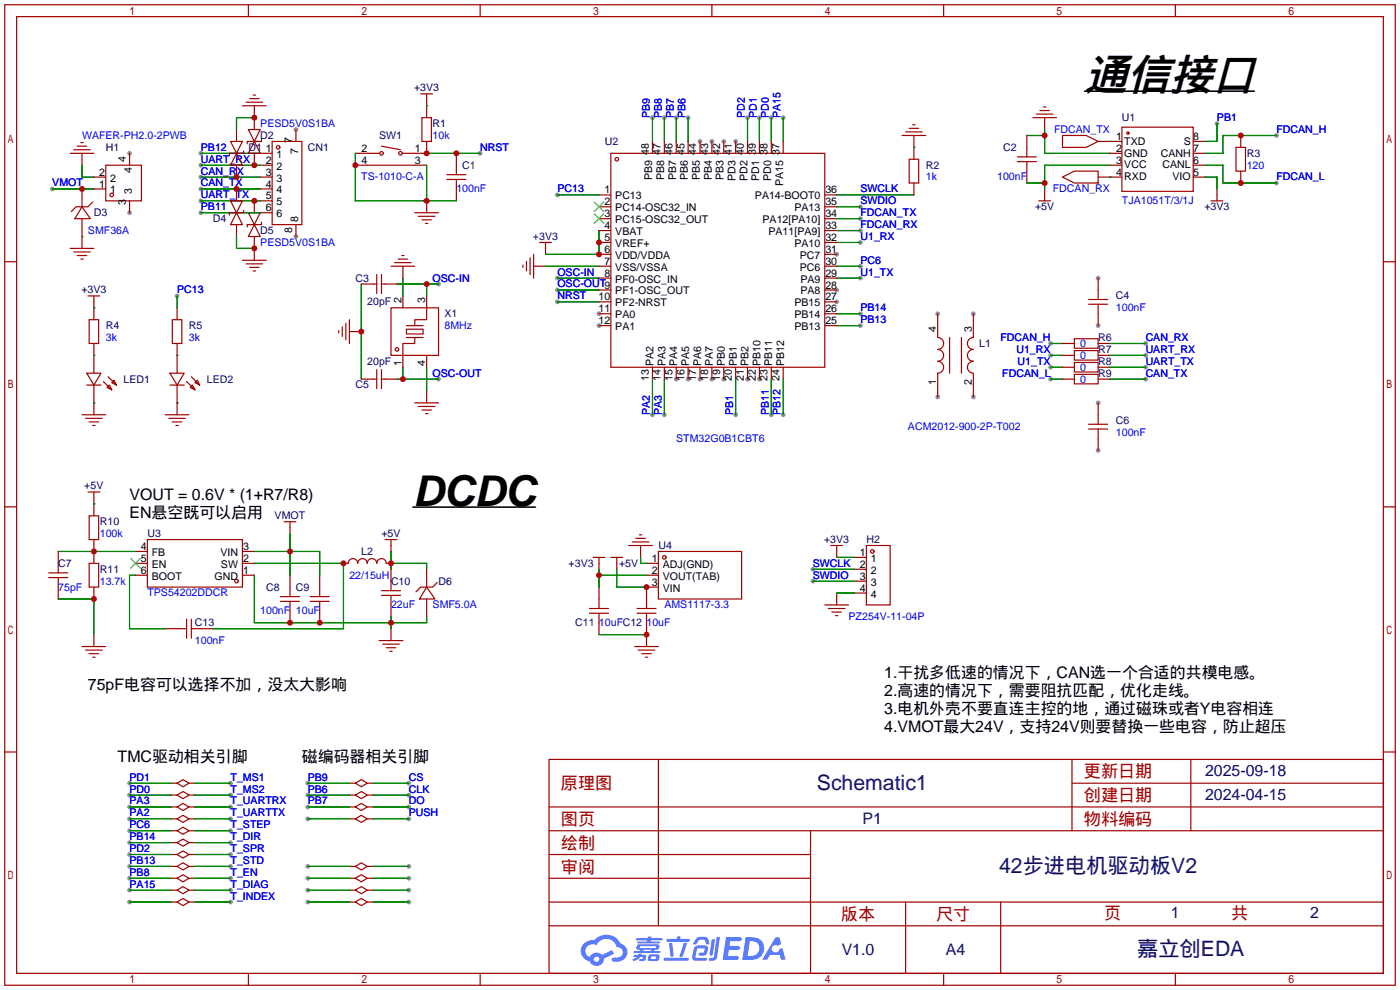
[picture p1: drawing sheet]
<svg xmlns="http://www.w3.org/2000/svg" width="299mm" height="212mm" viewBox="0 0 299 212" stroke-linecap="round" stroke-linejoin="round" font-family="sans-serif">
<g fill="#999">
<circle cx="128" cy="67.1" r=".51"/>
<circle cx="128" cy="69.6" r=".51"/>
<circle cx="144.5" cy="81" r=".51"/>
<circle cx="147.1" cy="81" r=".51"/>
<circle cx="149.6" cy="81" r=".51"/>
<circle cx="152.1" cy="81" r=".51"/>
<circle cx="154.7" cy="81" r=".51"/>
<circle cx="159.8" cy="81" r=".51"/>
<circle cx="162.3" cy="81" r=".51"/>
<circle cx="178.8" cy="64.5" r=".51"/>
<circle cx="178.8" cy="62" r=".51"/>
<circle cx="178.8" cy="54.4" r=".51"/>
<circle cx="157.2" cy="30.2" r=".51"/>
<circle cx="154.7" cy="30.2" r=".51"/>
<circle cx="152.1" cy="30.2" r=".51"/>
<circle cx="149.6" cy="30.2" r=".51"/>
<circle cx="63.2" cy="50.5" r=".51"/>
<circle cx="63.2" cy="27.7" r=".51"/>
<circle cx="200.4" cy="84.8" r=".51"/>
<circle cx="208" cy="84.8" r=".51"/>
<circle cx="208" cy="67.1" r=".51"/>
<circle cx="200.4" cy="67.1" r=".51"/>
<circle cx="234.7" cy="96.3" r=".51"/>
<circle cx="234.7" cy="86.1" r=".51"/>
<circle cx="234.7" cy="59.4" r=".51"/>
<circle cx="234.7" cy="69.6" r=".51"/>
<circle cx="27.7" cy="32.8" r=".51"/>
<circle cx="27.7" cy="45.5" r=".51"/>
<circle cx="49.3" cy="167.4" r=".51"/>
<circle cx="49.3" cy="169.9" r=".51"/>
<circle cx="27.7" cy="167.4" r=".51"/>
<circle cx="27.7" cy="169.9" r=".51"/>
<circle cx="49.3" cy="175" r=".51"/>
<circle cx="27.7" cy="175" r=".51"/>
<circle cx="49.3" cy="172.5" r=".51"/>
<circle cx="27.7" cy="172.5" r=".51"/>
<circle cx="49.3" cy="185.2" r=".51"/>
<circle cx="27.7" cy="185.2" r=".51"/>
<circle cx="49.3" cy="180.1" r=".51"/>
<circle cx="27.7" cy="180.1" r=".51"/>
<circle cx="49.3" cy="177.5" r=".51"/>
<circle cx="27.7" cy="177.5" r=".51"/>
<circle cx="49.3" cy="187.7" r=".51"/>
<circle cx="27.7" cy="187.7" r=".51"/>
<circle cx="49.3" cy="182.6" r=".51"/>
<circle cx="27.7" cy="182.6" r=".51"/>
<circle cx="87.4" cy="167.4" r=".51"/>
<circle cx="65.8" cy="167.4" r=".51"/>
<circle cx="87.4" cy="172.5" r=".51"/>
<circle cx="65.8" cy="172.5" r=".51"/>
<circle cx="87.4" cy="169.9" r=".51"/>
<circle cx="65.8" cy="169.9" r=".51"/>
<circle cx="93.7" cy="81" r=".51"/>
<circle cx="93.7" cy="60.7" r=".51"/>
<circle cx="42.9" cy="37.8" r=".51"/>
<circle cx="42.9" cy="40.4" r=".51"/>
<circle cx="49.3" cy="192.8" r=".51"/>
<circle cx="27.7" cy="192.8" r=".51"/>
<circle cx="87.4" cy="175" r=".51"/>
<circle cx="65.8" cy="175" r=".51"/>
<circle cx="49.3" cy="190.2" r=".51"/>
<circle cx="27.7" cy="190.2" r=".51"/>
<circle cx="159.8" cy="25.1" r=".51"/>
<circle cx="183.9" cy="56.9" r=".51"/>
<circle cx="183.9" cy="69.6" r=".51"/>
<circle cx="119.1" cy="64.5" r=".51"/>
<circle cx="183.9" cy="44.2" r=".51"/>
<circle cx="142" cy="25.1" r=".51"/>
<circle cx="167.4" cy="25.1" r=".51"/>
<circle cx="164.8" cy="25.1" r=".51"/>
<circle cx="162.3" cy="25.1" r=".51"/>
<circle cx="139.4" cy="25.1" r=".51"/>
<circle cx="144.5" cy="25.1" r=".51"/>
<circle cx="147.1" cy="25.1" r=".51"/>
<circle cx="183.9" cy="67.1" r=".51"/>
<circle cx="139.4" cy="88.6" r=".51"/>
<circle cx="142" cy="88.6" r=".51"/>
<circle cx="119.1" cy="62" r=".51"/>
<circle cx="119.1" cy="59.4" r=".51"/>
<circle cx="183.9" cy="51.8" r=".51"/>
<circle cx="183.9" cy="59.4" r=".51"/>
<circle cx="183.9" cy="49.3" r=".51"/>
<circle cx="183.9" cy="46.7" r=".51"/>
<circle cx="42.9" cy="32.8" r=".51"/>
<circle cx="42.9" cy="42.9" r=".51"/>
<circle cx="167.4" cy="88.6" r=".51"/>
<circle cx="65.8" cy="185.2" r=".51"/>
<circle cx="65.8" cy="187.7" r=".51"/>
<circle cx="65.8" cy="192.8" r=".51"/>
<circle cx="65.8" cy="190.2" r=".51"/>
<circle cx="87.4" cy="185.2" r=".51"/>
<circle cx="87.4" cy="190.2" r=".51"/>
<circle cx="87.4" cy="187.7" r=".51"/>
<circle cx="87.4" cy="192.8" r=".51"/>
<circle cx="224.5" cy="78.5" r=".51"/>
<circle cx="224.5" cy="81" r=".51"/>
<circle cx="272.8" cy="29" r=".51"/>
<circle cx="272.8" cy="39.1" r=".51"/>
<circle cx="164.8" cy="88.6" r=".51"/>
<circle cx="42.9" cy="35.3" r=".51"/>
<circle cx="102.6" cy="32.8" r=".51"/>
<circle cx="119.1" cy="41.7" r=".51"/>
<circle cx="37.8" cy="63.2" r=".51"/>
<circle cx="260.1" cy="26.4" r=".51"/>
<circle cx="157.2" cy="88.6" r=".51"/>
<circle cx="224.5" cy="75.9" r=".51"/>
<circle cx="224.5" cy="73.4" r=".51"/>
<circle cx="173.7" cy="121.7" r=".51"/>
<circle cx="173.7" cy="124.2" r=".51"/>
<circle cx="244.9" cy="75.9" r=".51"/>
<circle cx="244.9" cy="78.5" r=".51"/>
<circle cx="244.9" cy="81" r=".51"/>
<circle cx="244.9" cy="73.4" r=".51"/>
<circle cx="11.2" cy="40.4" r=".51"/>
<circle cx="42.9" cy="45.5" r=".51"/>
</g>
<g fill="none" stroke="#a10000" stroke-width=".25">
<path d="M1 1h297.2v209.6h-297.2zM3.6 3.6h292.1v204.4h-292.1zM53.1 1v2.6M102.6 1v2.6M152.1 1v2.6M201.7 1v2.6M251.2 1v2.6M1 55.9h2.6M295.7 55.9h2.5M1 108.3h2.6M295.7 108.3h2.5M1 160.7h2.6"/>
<path d="M117.3 162.3h178.4v45.7h-178.4zM117.3 177.5h178.4M117.3 172.5h178.4M140.7 162.3v35.6M173.2 177.5v30.5M229.1 162.3v15.2M229.1 167.4h66.6M254.5 162.3v15.2M295.7 160.7h2.5M117.3 182.6h55.9M117.3 197.9h178.4M117.3 192.8h178.4"/>
<path d="M117.3 187.7h55.9M193.5 192.8v15.2M213.9 192.8v15.2M53.1 208v2.6M102.6 208v2.6M152.1 208v2.6M201.7 208v2.6M251.2 208v2.6"/>
</g>
<g fill="#5487ff">
<path d="M155.2 200.3h2.6a.48 .48 0 0 1 .7 .4 .48 .48 0 0 1-.6 .4h-1.8l-.2 1.1h1.9a.43 .43 0 0 1 .4 .4 .43 .43 0 0 1-.5 .4h-1.9l-.2 1.3h1.7a.45 .45 0 0 1 .5 .2 .45 .45 0 0 1-.1 .6h-3.3z"/>
<path d="M165.7 200.3h.9l.4 1.5-.8 .3a.84 .84 0 0 0-1.2 .3 .84 .84 0 0 0 .4 1.1 .84 .84 0 0 0 1.1-.4l.1-.2 .6-.3 .7 2.5h-1l-.2-1h-2.1l-.6 1h-1.1z"/>
<path d="M152.1 200.8h.7l-.5 3.1a.36 .36 0 0 1-.3 .3 .36 .36 0 0 1-.4-.3z"/>
<path d="M153.2 200.2h.7l-.6 4.3a1.13 1.13 0 0 1-1.8 .6l.2-.4h.7l.2-.2z"/>
<path d="M148.9 200.6l.6-.4h1a.77 .77 0 0 1 .9 .5l.3 1-.2 .2h-.5l-.3-.9-.2-.2-1 .1-.7 1-.6-.1-.1-.2z"/>
<path d="M148.4 202.4l.6-.3h1.7a.81 .81 0 0 1 .7 .5 .81 .81 0 0 1-.2 .8 .81 .81 0 0 1-.9 .8h-.7a.32 .32 0 0 1-.3-.3 .32 .32 0 0 1 .4-.3h.7l.2-.9-1.6 .1-.4 1.8 2.2 .1a.32 .32 0 0 1 .3 .4 .32 .32 0 0 1-.4 .2h-2.2l-.5-.3-.1-.5z"/>
<path d="M141.9 204.7h5a.33 .33 0 0 1 .3 .3 .33 .33 0 0 1-.3 .3h-4.9l-.2-.1z"/>
<path d="M146.1 201.5h.8l-.7 2a.98 .98 0 0 1-.7 1.1l-.3-.3z"/>
<path d="M143 201.6h.7l.3 2.5a.34 .34 0 0 1-.3 .4 .34 .34 0 0 1-.4-.3z"/>
<path d="M142.5 200.7h2.1l.3-.6h.6l-.1 .6h1.7a.32 .32 0 0 1 .4 .3 .32 .32 0 0 1-.4 .3h-4.5l-.2-.2z"/>
<path d="M135.5 204.1h.9l.1-.3h.6v.3h.8a.82 .82 0 0 1-.5 1.3h-.8v-.4l.7-.1 .1-.3a.68 .68 0 0 0-1 .4l-1.1 .4-.1-.4 .9-.5h-.7z"/>
<path d="M136 200.5h2.4l.1-.3h.7v.3h2.2l.2 .3-.2 .2h-2.3v.2h1.8l.2 .3-.2 .1h-4.5l-.1-.4h2l.1-.2h-2.3l-.1-.2z"/>
<path d="M159.4 200.3l-.8 4.9h1.7a2.5 2.5 0 0 0 3-2.5 2.5 2.5 0 0 0-3.1-2.4zM160.3 201.1a1.61 1.61 0 0 1 2 1.5 1.61 1.61 0 0 1-1.8 1.7h-.7z"/>
<path d="M136.2 202a.55 .55 0 0 0-.2 .8 .55 .55 0 0 0 .7 .2l.1 .3h-1.3v.3l5.4 .1 .3-.2-.2-.2h-1.2l.2-.3a.7 .7 0 0 0 .8-.3 .7 .7 0 0 0 0-.8l-4.2-.1zM136.8 202.3l3.3-.1 .1 .1-.2 .3h-3.2zM137.5 203h1.7l-.2 .3h-1.4z"/>
<path d="M138.6 204.2a1.05 1.05 0 0 0 0 1.2 2.91 2.91 0 0 0 2.2-.2 .98 .98 0 0 0 0-1.2h-1.6zM139.2 204.5l.9-.1 .1 .4-.2 .2-.8-.1z"/>
<path d="M124.9 201.6a2.23 2.23 0 0 0-.7 2.3 2.23 2.23 0 0 0 1.8 1.6 1.58 1.58 0 0 0 1.8 .9 1.58 1.58 0 0 0 1.3-1.5l2.2-1.1-.5-.7-2.1 1a1.65 1.65 0 0 0-2.7 .4 1.45 1.45 0 0 1-.8-1.9 1.45 1.45 0 0 1 2-.7l.3 .1a2.3 2.3 0 0 1 2.3-1.3 2.3 2.3 0 0 1 2 1.7 1.12 1.12 0 0 1 1.3 1 1.12 1.12 0 0 1-1.1 1.2h-.7a.45 .45 0 0 0-.6 .4 .45 .45 0 0 0 .5 .5 2.21 2.21 0 0 0 2.2-.5 2.21 2.21 0 0 0 .5-2.3 2.13 2.13 0 0 0-1.3-1.1 3.3 3.3 0 0 0-5.6-.7l-1.1 .1zM127 205a.57 .57 0 0 1 1.1 0 .57 .57 0 0 1-1.1 0z"/>
</g>
<g fill="none" stroke="#a10000" stroke-width=".25">
<path d="M15 32.8h5.1M15.7 32h3.6M16.5 31.2h2M17.3 30.5h.5M17.5 32.8v2.5M20.1 37.8h2.5M22.6 35.3h7.6v7.6h-7.6zM27.7 32.8v2.5M49.3 30.2h2.5l-1.3 2.6zM50.5 32.8l1.3 2.5h-2.5zM50.5 27.7v2.5M50.5 35.3v2.5"/>
<path d="M51.8 22.6h5.1M52.1 32.3v.5h-3.1v.5M52.6 21.8h3.5M53.1 27.7h2.5l-1.2 2.5zM53.3 21.1h2.1M54.1 20.3h.5M54.4 30.2l1.2 2.6h-2.5zM54.4 22.6v5.1M54.4 32.8v2.5M55.6 37.8h2.6M55.6 35.3h2.6M55.6 32.8h2.6"/>
<path d="M55.9 29.7v.5h-3.1v.5M58.2 30.2h6.3v17.8h-6.3zM63.2 27.7v2.5M75.9 35.3h15.3M75.9 32.8h5.1M81.5 31.2l4.1 .8M89.9 20.1h2.6M90.2 25.1h2v5.1h-2zM91.2 20.1v5M91.2 30.2v2.6h-5.1M95.5 38.4h4.1M95.5 37.3h4.1"/>
<path d="M97.5 32.8v4.5M97.5 38.4v4.5M130.6 32.8h45.7v45.7h-45.7zM139.4 30.2v2.6M142 30.2v2.6M144.5 30.2v2.6M147.1 30.2v2.6M149.6 30.2v2.6M152.1 30.2v2.6M154.7 30.2v2.6M157.2 30.2v2.6M159.8 30.2v2.6"/>
<path d="M162.3 30.2v2.6M164.8 30.2v2.6M167.4 30.2v2.6M192.8 29h5.1M193.5 28.2h3.6M194.3 34h2v5.1h-2zM194.3 27.4h2M195.1 26.7h.5M195.3 29v5M195.3 39.1v2.6M217.4 34.5h4.1M217.4 33.5h4.1"/>
<path d="M219.5 29v4.5M219.5 34.5v4.6M220.7 25.1h5.1M221.5 24.4h3.5M222.2 23.6h2.1M223 22.9h.5M223.3 25.1v2.6M227.1 29h5.1l2.5 1.2-2.5 1.3h-5.1zM227.1 37.8l2.5-1.2h5.1v2.5h-5.1zM234.7 30.2h5.1M234.7 37.8h5.1M237.2 35.3h2.6"/>
<path d="M237.2 32.8h2.6M239.8 27.2h15.2v13.7h-15.2zM255 30.2h2.6M255 37.8h2.6M255 35.3h2.6M255 32.8h2.6M264.2 31.5h2v5.1h-2zM265.2 29v2.5M265.2 36.6v2.5M15 53.1h5.1M15.7 53.8h3.6M16.5 54.6h2"/>
<path d="M17.3 55.4h.5M17.5 44.2l1.8 2.5h-3.3zM17.5 40.4v3.8M17.5 46.7v6.4M19.8 43.2l-1 1h-2.5l-1.1 1M20.1 40.4h2.5M27.7 42.9v2.6M49.3 42.9h2.5l-1.3 2.6zM50.5 45.5l1.3 2.5h-2.5zM50.5 40.4v2.5M50.5 48v2.5M51.8 55.6h5.1"/>
<path d="M52.1 45v.5h-3.1v.5M52.6 56.4h3.5M53.1 45.5h2.5l-1.2 2.5zM53.3 57.2h2.1M54.1 57.9h.5M54.4 48l1.2 2.5h-2.5zM54.4 42.9v2.6M54.4 50.5v5.1M55.6 42.9h2.6M55.6 45.5h2.6M55.6 40.4h2.6M55.9 47.5v.5h-3.1v.5"/>
<path d="M63.2 48v2.5M80.5 58.7v4M81.5 58.7v4M83.6 56.9h5M84.3 56.1h3.6M85.1 55.4h2M85.9 54.6h.5M86.1 56.9v2.5M88.6 45.5h5.1M89.4 46.2h3.6M90.2 47h2M90.9 47.8h.5"/>
<path d="M91.2 42.9v2.6M111.8 56.6v.6M112.5 55.9v2M113.3 55.1v3.6M114 56.9h2.6M114 54.4v5M115.3 51.8h2.6M116.6 51.8v2.6M128 56.9h2.6M128 51.8h2.6M128 41.7h2.6M128 44.2h2.6"/>
<path d="M128 46.7h2.6M128 49.3h2.6M128 54.4h2.6M128 59.4h2.6M176.3 56.9h2.5M176.3 51.8h2.5M176.3 41.7h2.5M176.3 44.2h2.5M176.3 46.7h2.5M176.3 49.3h2.5M176.3 54.4h2.5M176.3 59.4h2.5"/>
<path d="M222 42.9h2.5M223.3 40.4v2.5M234.7 59.4v4.6M258.8 42.9h2.6M260.1 40.4v2.5M18.5 79.8h3.1l-1.5 2.5zM18.8 63.2h2.5M19 68.3h2.1v5.1h-2.1zM20.1 63.2v5.1M20.1 73.4v6.4M36.3 79.8h3.1l-1.6 2.5zM36.8 68.3h2.1v5.1h-2.1z"/>
<path d="M37.8 65.8v2.5M37.8 73.4v6.4M72.4 70.6v.5M73.2 69.8v2.1M73.9 69.1v3.5M74.7 70.9h2.5M74.7 68.3v5.1M77.2 60.7h3.3M80.5 79v4.1M81.5 79v4.1M81.5 60.7h3.3M83.6 65.8h10.1v10.1h-10.1z"/>
<path d="M86.1 63.2v2.6M86.9 70.4h3.5v1h-3.5zM86.9 72.1h3.5M86.9 69.6h3.5M88.6 72.1v1.3h-2.5v5.1M91.2 63.2v5.1h-2.6v1.3M91.2 75.9v2.6M128 69.6h2.6M128 64.5h2.6M128 62h2.6M128 67.1h2.6M139.4 78.5v2.5"/>
<path d="M142 78.5v2.5M144.5 78.5v2.5M147.1 78.5v2.5M149.6 78.5v2.5M152.1 78.5v2.5M154.7 78.5v2.5M157.2 78.5v2.5M159.8 78.5v2.5M162.3 78.5v2.5M164.8 78.5v2.5M167.4 78.5v2.5M176.3 69.6h2.5"/>
<path d="M176.3 64.5h2.5M176.3 62h2.5M176.3 67.1h2.5M200.4 67.1v5a1.27 1.27 0 0 1 1.3 1.3 1.27 1.27 0 0 1-1.3 1.3 1.27 1.27 0 0 1 1.3 1.2 1.27 1.27 0 0 1-1.3 1.3 1.27 1.27 0 0 1 1.3 1.3 1.27 1.27 0 0 1-1.3 1.3v5M202.9 72.1v7.7M205.5 72.1v7.7M208 67.1v5a1.27 1.27 0 0 0-1.2 1.3 1.27 1.27 0 0 0 1.2 1.3 1.27 1.27 0 0 0-1.2 1.2 1.27 1.27 0 0 0 1.2 1.3 1.27 1.27 0 0 0-1.2 1.3 1.27 1.27 0 0 0 1.2 1.3v5M227.1 73.4h2.5M227.1 75.9h2.5M227.1 78.5h2.5M229.6 72.4h5.1v2h-5.1zM229.6 74.9h5.1v2.1h-5.1z"/>
<path d="M229.6 77.5h5.1v2h-5.1zM232.7 64h4M232.7 65h4M234.7 65v4.6M234.7 73.4h2.5M234.7 75.9h2.5M234.7 78.5h2.5M17.5 88.6h5.1M18.3 89.4h3.5M18.5 82.3h3.1M19 90.2h2.1M19.8 90.9h.5"/>
<path d="M20.1 82.3v6.3M22.1 81.5l1.8 1.8M23.1 80.5l1.8 1.8M23.4 82.3l.5 1-1-.5zM23.9 81.8l.5-.5 .5 1zM35.3 88.6h5.1M36.1 89.4h3.5M36.3 82.3h3.1M36.8 90.2h2.1M37.6 90.9h.5M37.8 82.3v6.3M39.9 81.5l1.8 1.8"/>
<path d="M40.6 82.8l.5-.5 .6 1zM40.9 80.5l1.8 1.8M41.7 81.8l.5-.5 .5 1zM77.2 81h3.3M81.5 81h3.3M88.6 86.1h5.1M89.4 86.9h3.6M90.2 87.6h2M90.9 88.4h.5M91.2 83.6v2.5M227.1 81h2.5M229.6 80h5.1v2h-5.1z"/>
<path d="M232.7 91.7h4M232.7 90.7h4M234.7 81h2.5M234.7 86.1v4.6M234.7 91.7v4.6M12.4 117.9v4.5M18.8 105.2h2.5M19 110.2h2.1v5.1h-2.1zM20.1 105.2v5M20.1 115.3v5.1M29 117.9h2.5M31.5 115.3h20.3v10.2h-20.3z"/>
<path d="M51.8 117.9h2.6M60.7 111.5h2.5M62 111.5v2.5M82.3 115.3h2.5M83.6 115.3v2.6M126.7 119.1h2.6M128 119.1v2.6M130.6 119.1h2.5M131.8 119.1v2.6M134.4 116.6h5M135.1 115.8h3.6M135.9 115.1h2"/>
<path d="M136.7 114.3h.5M136.9 116.6v2.5M140.7 117.9h17.8v10.1h-17.8zM177.5 116.6h2.6M178.8 116.6v2.5M182.6 119.1h2.6M185.2 116.6h5v12.7h-5zM10.4 122.4h4.1M10.4 123.4h4.1M12.4 123.4v4.6M17.5 138.2h5.1M18.3 138.9h3.5"/>
<path d="M19 120.4h2.1v5.1h-2.1zM19 139.7h2.1M20.1 125.5v2.5M20.1 135.6v2.6M29 120.4h2.5M29 122.9h2.5M35.3 134.4h4.6M39.9 132.3v4.1M40.9 132.3v4.1M40.9 134.4h4.6M51.8 120.4h2.6M51.8 122.9h2.6"/>
<path d="M59.9 128.5h4.1M59.9 127.5h4.1M62 122.9v4.6M62 128.5v4.6M66.3 128.5h4.1M66.3 127.5h4.1M68.3 122.9v4.6M68.3 128.5v4.6M73.4 120.4h1a1.02 1.02 0 0 1 1-1 1.02 1.02 0 0 1 1.1 1 1.02 1.02 0 0 1 1-1 1.02 1.02 0 0 1 1 1 1.02 1.02 0 0 1 1-1 1.02 1.02 0 0 1 1 1 1.02 1.02 0 0 1 1-1 1.02 1.02 0 0 1 1 1h1.1M81 136.9h5.1M81.5 127.3h4.1M81.5 126.2h4.1"/>
<path d="M81.8 137.7h3.5M82.5 138.4h2.1M83.3 139.2h.5M83.6 121.7v4.5M83.6 127.3v4.5M83.6 134.4v2.5M91.2 125.5l1.8 2.5h-3.3zM91.2 121.7v3.8M91.2 128v3.8M93.5 124.5l-1 1h-2.6l-1 1M126 131.1h4M126 130h4"/>
<path d="M128 125.5v4.5M128 131.1v4.5M135.6 138.2h5.1M136.1 131.1h4.1M136.1 130h4.1M136.4 138.9h3.6M137.2 139.7h2M138.2 120.4h2.5M138.2 122.9h2.5M138.2 131.1v7.1M140.7 125.5h-2.5v4.5M176.3 129.3h5.1"/>
<path d="M177 130h3.6M177.8 130.8h2M178.6 131.6h.5M178.8 126.7v2.6M182.6 121.7h2.6M182.6 124.2h2.6M182.6 126.7h2.6M19.8 140.5h.5M137.9 140.5h.5M36.6 167.4h1.2M36.6 169.9h1.2M36.6 175h1.2"/>
<path d="M36.6 172.5h1.2M36.6 177.5h1.2M37.8 167.4l1.3-.8 1.3 .8-1.3 .7zM37.8 169.9l1.3-.7 1.3 .7-1.3 .8zM37.8 175l1.3-.8 1.3 .8-1.3 .8zM37.8 172.5l1.3-.8 1.3 .8-1.3 .7zM37.8 177.5l1.3-.7 1.3 .7-1.3 .8zM40.4 167.4h1.3M40.4 169.9h1.3M40.4 175h1.3M40.4 172.5h1.3M40.4 177.5h1.3"/>
<path d="M74.7 167.4h1.2M74.7 169.9h1.2M74.7 175h1.2M74.7 172.5h1.2M75.9 167.4l1.3-.8 1.3 .8-1.3 .7zM75.9 172.5l1.3-.8 1.3 .8-1.3 .7zM75.9 169.9l1.3-.7 1.3 .7-1.3 .8zM75.9 175l1.3-.8 1.3 .8-1.3 .8zM78.5 167.4h1.3M78.5 169.9h1.3M78.5 175h1.3M78.5 172.5h1.3"/>
<path d="M36.6 185.2h1.2M36.6 180.1h1.2M36.6 187.7h1.2M36.6 182.6h1.2M36.6 192.8h1.2M36.6 190.2h1.2M37.8 185.2l1.3-.8 1.3 .8-1.3 .7zM37.8 180.1l1.3-.8 1.3 .8-1.3 .7zM37.8 187.7l1.3-.8 1.3 .8-1.3 .8zM37.8 182.6l1.3-.7 1.3 .7-1.3 .8zM37.8 192.8l1.3-.8 1.3 .8-1.3 .7zM37.8 190.2l1.3-.7 1.3 .7-1.3 .8z"/>
<path d="M40.4 185.2h1.3M40.4 180.1h1.3M40.4 187.7h1.3M40.4 182.6h1.3M40.4 192.8h1.3M40.4 190.2h1.3M74.7 185.2h1.2M74.7 187.7h1.2M74.7 192.8h1.2M74.7 190.2h1.2M75.9 185.2l1.3-.8 1.3 .8-1.3 .7zM75.9 187.7l1.3-.8 1.3 .8-1.3 .8z"/>
<path d="M75.9 190.2l1.3-.7 1.3 .7-1.3 .8zM75.9 192.8l1.3-.8 1.3 .8-1.3 .7zM78.5 185.2h1.3M78.5 187.7h1.3M78.5 192.8h1.3M78.5 190.2h1.3"/>
<circle cx="59.4" cy="31.5" r=".38"/>
<circle cx="81.5" cy="32.8" r=".38"/>
<circle cx="85.6" cy="32.8" r=".38"/>
<circle cx="131.8" cy="34" r=".38"/>
<circle cx="241" cy="28.4" r=".25"/>
<circle cx="23.9" cy="41.7" r=".38"/>
<circle cx="84.8" cy="74.7" r=".38"/>
<circle cx="142" cy="119.1" r=".38"/>
<circle cx="186.4" cy="117.9" r=".38"/>
<circle cx="50.5" cy="124.2" r=".38"/>
</g>
<g fill="none" stroke="#008700" stroke-width=".25">
<path d="M17.5 35.3v2.5h2.6M42.9 37.8h12.7M42.9 32.8h12.7M42.9 35.3h12.7M54.4 25.1h-3.9v2.6M75.9 32.8v10.1h21.6M91.2 22.6h.1M91.2 35.3v7.6M91.2 32.8h11.4M139.4 25.1v5.1M142 25.1v5.1M144.5 25.1v5.1"/>
<path d="M147.1 25.1v5.1M159.8 25.1v5.1M162.3 25.1v5.1M164.8 25.1v5.1M167.4 25.1v5.1M195.3 31.5h.1M219.5 29h3.8M219.5 39.1h3.8M223.3 27.7v5.1h13.9M237.2 30.2h.1M237.2 37.8h.1M237.2 35.3h-13.9v5.1"/>
<path d="M257.6 37.8h2.5v2.6M257.6 35.3h3.8v3.8h11.4M260.1 26.4v3.8h-2.5M272.8 29h-11.4v3.8h-3.8M11.2 40.4h8.9M17.5 50.5h.1M42.9 40.4h12.7M42.9 42.9h12.7M42.9 45.5h12.7M50.5 50.5v2.6h3.9M86.1 59.4v3.8M116.6 56.9h11.4"/>
<path d="M119.1 41.7h8.9M119.1 59.4h8.9M128 49.3v5.1h-11.4M178.8 56.9h5.1M178.8 41.7h16.5M178.8 44.2h5.1M178.8 59.4h5.1M178.8 51.8h5.1M178.8 49.3h5.1M178.8 46.7h5.1M20.1 65.8h.1M20.1 75.9h.1"/>
<path d="M37.8 75.9h.1M37.8 63.2v2.6M77.2 60.7v20.3M84.8 60.7h8.9M86.1 78.5v2.5M91.2 60.7v2.5M91.2 78.5v5.1M119.1 64.5h8.9M119.1 62h8.9M178.8 69.6h5.1M178.8 67.1h5.1M224.5 78.5h2.6"/>
<path d="M224.5 75.9h2.6M224.5 73.4h2.6M237.2 78.5h7.7M237.2 75.9h7.7M237.2 73.4h7.7M20.1 86.1h.1M37.8 86.1h.1M84.8 81h8.9M139.4 81v7.6M142 81v7.6M157.2 81v7.6M164.8 81v7.6"/>
<path d="M167.4 81v7.6M224.5 81h2.6M237.2 81h7.7M12.4 117.9h16.6M20.1 107.7h.1M54.4 117.9h13.9v5M62 114v8.9M83.6 117.9v3.8M136.9 119.1v1.3h1.3M178.8 119.1h3.8M12.4 128h7.7v7.6M29 122.9h-1.3v11.5h7.6"/>
<path d="M54.4 120.4h19v14h-27.9M54.4 122.9v10.2h36.8v-1.3M83.6 120.4h7.6v1.3M83.6 131.8v2.6M128 122.9h10.2M128 121.7v3.8M128 135.6h10.2M131.8 121.7v3.8h6.4M173.7 121.7h8.9M173.7 124.2h8.9M178.8 126.7h3.8M27.7 167.4h8.9"/>
<path d="M27.7 169.9h8.9M27.7 175h8.9M27.7 172.5h8.9M27.7 177.5h8.9M41.7 167.4h7.6M41.7 169.9h7.6M41.7 175h7.6M41.7 172.5h7.6M41.7 177.5h7.6M65.8 167.4h8.9M65.8 169.9h8.9M65.8 175h8.9"/>
<path d="M65.8 172.5h8.9M79.8 167.4h7.6M79.8 169.9h7.6M79.8 175h7.6M79.8 172.5h7.6M27.7 185.2h8.9M27.7 180.1h8.9M27.7 187.7h8.9M27.7 182.6h8.9M27.7 192.8h8.9M27.7 190.2h8.9M41.7 185.2h7.6"/>
<path d="M41.7 180.1h7.6M41.7 187.7h7.6M41.7 182.6h7.6M41.7 192.8h7.6M41.7 190.2h7.6M65.8 185.2h8.9M65.8 187.7h8.9M65.8 192.8h8.9M65.8 190.2h8.9M79.8 185.2h7.6M79.8 187.7h7.6M79.8 192.8h7.6"/>
<path d="M79.8 190.2h7.6"/>
</g>
<path d="M127 43.2l2 2M127 45.7l2 2.1M129 43.2l-2 2M129 45.7l-2 2.1M27.9 119.4l2.1 2M30 119.4l-2.1 2" fill="none" stroke="#3c3" stroke-width=".25"/>
<path d="M231.8 19.5h36.3M88.2 108.4h26.2" fill="none" stroke="#000" stroke-width=".33"/>
<g fill="#c00">
<circle cx="86.1" cy="81" r=".63"/>
<circle cx="77.2" cy="70.9" r=".63"/>
<circle cx="91.2" cy="60.7" r=".63"/>
<circle cx="50.5" cy="37.8" r=".63"/>
<circle cx="50.5" cy="40.4" r=".63"/>
<circle cx="83.6" cy="120.4" r=".63"/>
<circle cx="83.6" cy="133.1" r=".63"/>
<circle cx="68.3" cy="133.1" r=".63"/>
<circle cx="62" cy="133.1" r=".63"/>
<circle cx="20.1" cy="117.9" r=".63"/>
<circle cx="20.1" cy="128" r=".63"/>
<circle cx="62" cy="117.9" r=".63"/>
<circle cx="73.4" cy="120.4" r=".63"/>
<circle cx="128" cy="54.4" r=".63"/>
<circle cx="128" cy="51.8" r=".63"/>
<circle cx="223.3" cy="29" r=".63"/>
<circle cx="223.3" cy="39.1" r=".63"/>
<circle cx="54.4" cy="42.9" r=".63"/>
<circle cx="265.2" cy="29" r=".63"/>
<circle cx="265.2" cy="39.1" r=".63"/>
<circle cx="138.2" cy="135.6" r=".63"/>
<circle cx="138.2" cy="125.5" r=".63"/>
<circle cx="128" cy="122.9" r=".63"/>
<circle cx="54.4" cy="35.3" r=".63"/>
<circle cx="91.2" cy="32.8" r=".63"/>
<circle cx="97.5" cy="32.8" r=".63"/>
<circle cx="75.9" cy="35.3" r=".63"/>
<circle cx="91.2" cy="42.9" r=".63"/>
<circle cx="17.5" cy="40.4" r=".63"/>
<circle cx="54.4" cy="53.1" r=".63"/>
<circle cx="54.4" cy="25.1" r=".63"/>
</g>
<g font-size="9.1">
<text x="231.8" y="19.2">通信接口</text>
<text x="88.2" y="108.1">DCDC</text>
</g>
<g font-size="4.5" fill="#000080">
<text x="174.6" y="168.8">Schematic1</text>
<text x="213.5" y="186.6">42步进电机驱动板V2</text>
<text x="243" y="204.4">嘉立创EDA</text>
</g>
<g font-size="3.7" fill="#a00000">
<text x="231.6" y="166.2">更新日期</text>
<text x="119.9" y="168.7">原理图</text>
<text x="231.6" y="171.2">创建日期</text>
<text x="119.9" y="176.3">图页</text>
<text x="231.6" y="176.3">物料编码</text>
<text x="119.9" y="181.4">绘制</text>
<text x="119.9" y="186.5">审阅</text>
<text x="179.7" y="196.6">版本</text>
<text x="200" y="196.6">尺寸</text>
<text x="236" y="196.4">页</text>
<text x="263.1" y="196.4">共</text>
</g>
<g font-size="3.4">
<text x="27.7" y="106.9">VOUT = 0.6V * (1+R7/R8)</text>
<text x="27.7" y="110.7">EN悬空既可以启用</text>
<text x="18.8" y="147.5">75pF电容可以选择不加，没太大影响</text>
<text x="189" y="145">1.干扰多低速的情况下，CAN选一个合适的共模电感。</text>
<text x="189" y="148.8">2.高速的情况下，需要阻抗匹配，优化走线。</text>
<text x="189" y="152.6">3.电机外壳不要直连主控的地，通过磁珠或者Y电容相连</text>
<text x="189" y="156.4">4.VMOT最大24V，支持24V则要替换一些电容，防止超压</text>
<text x="25.1" y="162.8">TMC驱动相关引脚</text>
<text x="64.5" y="162.8">磁编码器相关引脚</text>
</g>
<g font-size="3.4" fill="#000080">
<text x="257.6" y="165.9">2025-09-18</text>
<text x="257.6" y="171">2024-04-15</text>
<text x="184.4" y="176.1">P1</text>
<text x="250.3" y="196.2">1</text>
<text x="280" y="196.2">2</text>
<text x="179.9" y="204">V1.0</text>
<text x="202.1" y="204">A4</text>
</g>
<g font-size="2.3" fill="#000080">
<text x="88.5" y="19.5">+3V3</text>
<text x="55.6" y="29.7">D2</text>
<text x="81" y="29.7">SW1</text>
<text x="92.5" y="27.1">R1</text>
<text x="239.8" y="25.9">U1</text>
<text x="22.6" y="32.2">H1</text>
<text x="53.1" y="32.2">D1</text>
<text x="65.8" y="32.2">CN1</text>
<text x="129.3" y="31">U2</text>
<text x="214.4" y="32.2">C2</text>
<text x="266.4" y="33.5">R3</text>
<text x="98.8" y="36">C1</text>
<text x="197.9" y="36">R2</text>
<text x="20.1" y="46.2">D3</text>
<text x="45.5" y="47.5">D4</text>
<text x="221.2" y="44.9">+5V</text>
<text x="257.4" y="44.9">+3V3</text>
<text x="55.6" y="50">D5</text>
<text x="113.9" y="51.3">+3V3</text>
<text x="17.4" y="62.7">+3V3</text>
<text x="75.9" y="60.2">C3</text>
<text x="78.5" y="65.2">20pF</text>
<text x="238.5" y="64">C4</text>
<text x="22.6" y="70.3">R4</text>
<text x="40.4" y="70.3">R5</text>
<text x="95" y="67.8">X1</text>
<text x="78.5" y="77.9">20pF</text>
<text x="209.3" y="74.1">L1</text>
<text x="234.7" y="72.9">R6</text>
<text x="234.7" y="75.4">R7</text>
<text x="234.7" y="77.9">R8</text>
<text x="26.4" y="81.8">LED1</text>
<text x="44.2" y="81.8">LED2</text>
<text x="75.9" y="83">C5</text>
<text x="234.7" y="80.5">R9</text>
<text x="238.5" y="90.6">C6</text>
<text x="18" y="104.6">+5V</text>
<text x="21.3" y="112.2">R10</text>
<text x="58.7" y="111">VMOT</text>
<text x="31.5" y="114.8">U3</text>
<text x="77.2" y="118.6">L2</text>
<text x="81.5" y="114.8">+5V</text>
<text x="140.7" y="117.3">U4</text>
<text x="176.1" y="116">+3V3</text>
<text x="185.2" y="116">H2</text>
<text x="12.4" y="121.1">C7</text>
<text x="21.3" y="122.4">R11</text>
<text x="83.6" y="124.9">C10</text>
<text x="93.7" y="124.9">D6</text>
<text x="121.5" y="121.1">+3V3</text>
<text x="132.3" y="121.1">+5V</text>
<text x="56.9" y="126.2">C8</text>
<text x="63.2" y="126.2">C9</text>
<text x="41.7" y="133.8">C13</text>
<text x="122.9" y="133.8">C11</text>
</g>
<g font-size="2.3" fill="#00f">
<text x="17.5" y="29.7">WAFER-PH2.0-2PWB</text>
<text x="55.6" y="27.1">PESD5V0S1BA</text>
<text x="92.5" y="29.7">10k</text>
<text x="138.9" y="25.1" transform="rotate(-90 138.9 25.1)">PB9</text>
<text x="141.4" y="25.1" transform="rotate(-90 141.4 25.1)">PB8</text>
<text x="144" y="25.1" transform="rotate(-90 144 25.1)">PB7</text>
<text x="146.5" y="25.1" transform="rotate(-90 146.5 25.1)">PB6</text>
<text x="159.2" y="25.1" transform="rotate(-90 159.2 25.1)">PD2</text>
<text x="161.8" y="25.1" transform="rotate(-90 161.8 25.1)">PD1</text>
<text x="164.3" y="25.1" transform="rotate(-90 164.3 25.1)">PD0</text>
<text x="166.8" y="25.1" transform="rotate(-90 166.8 25.1)">PA15</text>
<text x="225.3" y="28.4">FDCAN_TX</text>
<text x="260.1" y="25.9">PB1</text>
<text x="272.8" y="28.4">FDCAN_H</text>
<text x="42.9" y="32.2">PB12</text>
<text x="42.9" y="34.8">UART_RX</text>
<text x="102.6" y="32.2">NRST</text>
<text x="11.2" y="39.8">VMOT</text>
<text x="42.9" y="37.3">CAN_RX</text>
<text x="42.9" y="39.8">CAN_TX</text>
<text x="77.2" y="38.6">TS-1010-C-A</text>
<text x="97.5" y="41.1">100nF</text>
<text x="119.1" y="41.1">PC13</text>
<text x="183.9" y="41.1">SWCLK</text>
<text x="197.9" y="38.6">1k</text>
<text x="213.1" y="38.6">100nF</text>
<text x="225" y="41.1">FDCAN_RX</text>
<text x="266.4" y="36">120</text>
<text x="272.8" y="38.6">FDCAN_L</text>
<text x="42.9" y="42.4">UART_TX</text>
<text x="42.9" y="44.9">PB11</text>
<text x="183.9" y="43.7">SWDIO</text>
<text x="183.9" y="46.2">FDCAN_TX</text>
<text x="239.8" y="43.7">TJA1051T/3/1J</text>
<text x="18.8" y="50">SMF36A</text>
<text x="55.6" y="52.5">PESD5V0S1BA</text>
<text x="183.9" y="51.3">U1_RX</text>
<text x="183.9" y="48.7">FDCAN_RX</text>
<text x="119.1" y="58.9">OSC-IN</text>
<text x="183.9" y="56.4">PC6</text>
<text x="183.9" y="58.9">U1_TX</text>
<text x="37.8" y="62.7">PC13</text>
<text x="92.5" y="60.2">OSC-IN</text>
<text x="119.1" y="64">NRST</text>
<text x="119.1" y="61.4">OSC-OUT9</text>
<text x="95" y="70.3">8MHz</text>
<text x="183.9" y="69.1">PB13</text>
<text x="183.9" y="66.5">PB14</text>
<text x="238.5" y="66.5">100nF</text>
<text x="22.6" y="72.9">3k</text>
<text x="40.4" y="72.9">3k</text>
<text x="213.8" y="72.9">FDCAN_H</text>
<text x="217.2" y="75.4">U1_RX</text>
<text x="217.5" y="77.9">U1_TX</text>
<text x="230.9" y="74.1">0</text>
<text x="230.9" y="76.7">0</text>
<text x="244.9" y="75.4">UART_RX</text>
<text x="244.9" y="77.9">UART_TX</text>
<text x="244.9" y="72.9">CAN_RX</text>
<text x="92.5" y="80.5">OSC-OUT</text>
<text x="214.2" y="80.5">FDCAN_L</text>
<text x="230.9" y="79.2">0</text>
<text x="230.9" y="81.8">0</text>
<text x="244.9" y="80.5">CAN_TX</text>
<text x="138.9" y="88.6" transform="rotate(-90 138.9 88.6)">PA2</text>
<text x="141.4" y="88.6" transform="rotate(-90 141.4 88.6)">PA3</text>
<text x="156.7" y="88.6" transform="rotate(-90 156.7 88.6)">PB1</text>
<text x="164.3" y="88.6" transform="rotate(-90 164.3 88.6)">PB11</text>
<text x="166.8" y="88.6" transform="rotate(-90 166.8 88.6)">PB12</text>
<text x="144.5" y="94.5">STM32G0B1CBT6</text>
<text x="194.1" y="91.9">ACM2012-900-2P-T002</text>
<text x="238.5" y="93.2">100nF</text>
<text x="21.3" y="114.8">100k</text>
<text x="21.3" y="124.9">13.7k</text>
<text x="74.7" y="123.7">22/15uH</text>
<text x="173.7" y="121.1">SWCLK</text>
<text x="173.7" y="123.7">SWDIO</text>
<text x="12.4" y="126.2">75pF</text>
<text x="31.5" y="127.5">TPS54202DDCR</text>
<text x="55.6" y="131.3">100nF</text>
<text x="63.2" y="131.3">10uF</text>
<text x="83.6" y="130">22uF</text>
<text x="92.5" y="130">SMF5.0A</text>
<text x="142" y="130">AMS1117-3.3</text>
<text x="41.7" y="137.6">100nF</text>
<text x="128" y="133.8">10uFC12</text>
<text x="138.2" y="133.8">10uF</text>
<text x="181.4" y="132.6">PZ254V-11-04P</text>
<text x="27.7" y="166.8">PD1</text>
<text x="49.3" y="166.8">T_MS1</text>
<text x="65.8" y="166.8">PB9</text>
<text x="87.4" y="166.8">CS</text>
<text x="27.7" y="169.4">PD0</text>
<text x="27.7" y="171.9">PA3</text>
<text x="49.3" y="169.4">T_MS2</text>
<text x="49.3" y="171.9">T_UARTRX</text>
<text x="65.8" y="171.9">PB7</text>
<text x="65.8" y="169.4">PB6</text>
<text x="87.4" y="171.9">DO</text>
<text x="87.4" y="169.4">CLK</text>
<text x="27.7" y="174.5">PA2</text>
<text x="27.7" y="179.5">PB14</text>
<text x="27.7" y="177">PC6</text>
<text x="49.3" y="174.5">T_UARTTX</text>
<text x="49.3" y="179.5">T_DIR</text>
<text x="49.3" y="177">T_STEP</text>
<text x="87.4" y="174.5">PUSH</text>
<text x="27.7" y="184.6">PB13</text>
<text x="27.7" y="182.1">PD2</text>
<text x="49.3" y="184.6">T_STD</text>
<text x="49.3" y="182.1">T_SPR</text>
<text x="27.7" y="187.2">PB8</text>
<text x="27.7" y="189.7">PA15</text>
<text x="49.3" y="187.2">T_EN</text>
<text x="49.3" y="189.7">T_DIAG</text>
<text x="49.3" y="192.2">T_INDEX</text>
</g>
<g font-size="2.3">
<text x="238.5" y="29.9">1</text>
<text x="255" y="29.9">8</text>
<text x="26.9" y="34.7" transform="rotate(-90 26.9 34.7)">4</text>
<text x="56.8" y="35">2</text>
<text x="56.8" y="32.5">1</text>
<text x="59.1" y="33.7">1</text>
<text x="62.4" y="30.6" transform="rotate(-90 62.4 30.6)">7</text>
<text x="63.7" y="32.9" transform="rotate(-90 63.7 32.9)">7</text>
<text x="77.2" y="35">4</text>
<text x="77.2" y="32.5">2</text>
<text x="88.6" y="35">3</text>
<text x="88.6" y="32.5">1</text>
<text x="138.6" y="33.1" transform="rotate(-90 138.6 33.1)">48</text>
<text x="141.2" y="33.1" transform="rotate(-90 141.2 33.1)">47</text>
<text x="143.7" y="33.1" transform="rotate(-90 143.7 33.1)">46</text>
<text x="146.3" y="33.1" transform="rotate(-90 146.3 33.1)">45</text>
<text x="148.8" y="33.1" transform="rotate(-90 148.8 33.1)">44</text>
<text x="151.3" y="33.1" transform="rotate(-90 151.3 33.1)">43</text>
<text x="153.9" y="33.1" transform="rotate(-90 153.9 33.1)">42</text>
<text x="156.4" y="33.1" transform="rotate(-90 156.4 33.1)">41</text>
<text x="159" y="33.1" transform="rotate(-90 159 33.1)">40</text>
<text x="161.5" y="33.1" transform="rotate(-90 161.5 33.1)">39</text>
<text x="164" y="33.1" transform="rotate(-90 164 33.1)">38</text>
<text x="166.6" y="33.1" transform="rotate(-90 166.6 33.1)">37</text>
<text x="238.5" y="32.5">2</text>
<text x="238.5" y="35">3</text>
<text x="240.3" y="30.9">TXD</text>
<text x="240.3" y="33.5">GND</text>
<text x="248.1" y="33.5">CANH</text>
<text x="253" y="30.9">S</text>
<text x="255" y="35">6</text>
<text x="255" y="32.5">7</text>
<text x="21.2" y="40.1">1</text>
<text x="21.2" y="37.5">2</text>
<text x="23.5" y="41.3">1</text>
<text x="23.5" y="38.8">2</text>
<text x="28.2" y="41.5" transform="rotate(-90 28.2 41.5)">3</text>
<text x="28.2" y="37" transform="rotate(-90 28.2 37)">4</text>
<text x="56.8" y="40.1">4</text>
<text x="56.8" y="37.5">3</text>
<text x="59.1" y="41.3">4</text>
<text x="59.1" y="38.8">3</text>
<text x="59.1" y="36.3">2</text>
<text x="129.2" y="41.3">1</text>
<text x="139.4" y="38.5" transform="rotate(-90 139.4 38.5)">PB9</text>
<text x="142" y="38.5" transform="rotate(-90 142 38.5)">PB8</text>
<text x="144.5" y="38.5" transform="rotate(-90 144.5 38.5)">PB7</text>
<text x="147" y="38.5" transform="rotate(-90 147 38.5)">PB6</text>
<text x="149.6" y="38.5" transform="rotate(-90 149.6 38.5)">PB5</text>
<text x="152.1" y="38.5" transform="rotate(-90 152.1 38.5)">PB4</text>
<text x="154.7" y="38.5" transform="rotate(-90 154.7 38.5)">PB3</text>
<text x="157.2" y="38.6" transform="rotate(-90 157.2 38.6)">PD3</text>
<text x="159.7" y="38.6" transform="rotate(-90 159.7 38.6)">PD2</text>
<text x="162.3" y="38.6" transform="rotate(-90 162.3 38.6)">PD1</text>
<text x="164.8" y="38.6" transform="rotate(-90 164.8 38.6)">PD0</text>
<text x="167.4" y="39.7" transform="rotate(-90 167.4 39.7)">PA15</text>
<text x="176.4" y="41.3">36</text>
<text x="238.5" y="37.5">4</text>
<text x="240.3" y="36">VCC</text>
<text x="240.3" y="38.6">RXD</text>
<text x="248.5" y="36">CANL</text>
<text x="250.6" y="38.6">VIO</text>
<text x="255" y="37.5">5</text>
<text x="26.9" y="43.8" transform="rotate(-90 26.9 43.8)">3</text>
<text x="56.8" y="45.2">6</text>
<text x="56.8" y="42.6">5</text>
<text x="59.1" y="46.4">6</text>
<text x="59.1" y="43.9">5</text>
<text x="63.7" y="47.6" transform="rotate(-90 63.7 47.6)">8</text>
<text x="129.2" y="43.9">2</text>
<text x="129.2" y="46.4">3</text>
<text x="131.5" y="42.6">PC13</text>
<text x="131.5" y="45.2">PC14-OSC32_IN</text>
<text x="131.5" y="47.7">PC15-OSC32_OUT</text>
<text x="161.3" y="42.6">PA14-BOOT0</text>
<text x="163" y="47.7">PA12[PA10]</text>
<text x="169.8" y="45.2">PA13</text>
<text x="176.4" y="46.4">34</text>
<text x="176.4" y="43.9">35</text>
<text x="62.4" y="49.9" transform="rotate(-90 62.4 49.9)">8</text>
<text x="129.2" y="49">4</text>
<text x="129.2" y="51.5">5</text>
<text x="131.5" y="50.2">VBAT</text>
<text x="131.5" y="52.8">VREF+</text>
<text x="164.2" y="50.2">PA11[PA9]</text>
<text x="169.8" y="52.8">PA10</text>
<text x="176.4" y="51.5">32</text>
<text x="176.4" y="49">33</text>
<text x="129.2" y="54">6</text>
<text x="129.2" y="56.6">7</text>
<text x="129.2" y="59.1">8</text>
<text x="131.5" y="55.3">VDD/VDDA</text>
<text x="131.5" y="57.9">VSS/VSSA</text>
<text x="170.9" y="57.9">PC6</text>
<text x="170.9" y="55.3">PC7</text>
<text x="176.4" y="59.1">29</text>
<text x="176.4" y="56.6">30</text>
<text x="176.4" y="54">31</text>
<text x="85.8" y="64.8" transform="rotate(-90 85.8 64.8)">2</text>
<text x="90.9" y="64.8" transform="rotate(-90 90.9 64.8)">3</text>
<text x="127.9" y="64.2">10</text>
<text x="131.5" y="65.5">PF2-NRST</text>
<text x="131.5" y="60.4">PF0-OSC_IN</text>
<text x="131.5" y="62.9">PF1-OSC_OUT</text>
<text x="169.8" y="65.5">PB15</text>
<text x="171.1" y="62.9">PA8</text>
<text x="171.1" y="60.4">PA9</text>
<text x="176.4" y="64.2">27</text>
<text x="176.4" y="61.7">28</text>
<text x="127.9" y="66.7">11</text>
<text x="127.9" y="69.3">12</text>
<text x="131.5" y="68">PA0</text>
<text x="131.5" y="70.6">PA1</text>
<text x="169.8" y="70.6">PB13</text>
<text x="169.8" y="68">PB14</text>
<text x="176.4" y="69.3">25</text>
<text x="176.4" y="66.7">26</text>
<text x="200.1" y="70.9" transform="rotate(-90 200.1 70.9)">4</text>
<text x="207.7" y="70.9" transform="rotate(-90 207.7 70.9)">3</text>
<text x="85.8" y="78.2" transform="rotate(-90 85.8 78.2)">1</text>
<text x="90.9" y="78.2" transform="rotate(-90 90.9 78.2)">4</text>
<text x="138.6" y="81.4" transform="rotate(-90 138.6 81.4)">13</text>
<text x="139.7" y="78.2" transform="rotate(-90 139.7 78.2)">PA2</text>
<text x="141.2" y="81.4" transform="rotate(-90 141.2 81.4)">14</text>
<text x="142.2" y="78.2" transform="rotate(-90 142.2 78.2)">PA3</text>
<text x="143.7" y="81.4" transform="rotate(-90 143.7 81.4)">15</text>
<text x="144.7" y="78.2" transform="rotate(-90 144.7 78.2)">PA4</text>
<text x="146.3" y="81.4" transform="rotate(-90 146.3 81.4)">16</text>
<text x="147.3" y="78.2" transform="rotate(-90 147.3 78.2)">PA5</text>
<text x="148.8" y="81.4" transform="rotate(-90 148.8 81.4)">17</text>
<text x="149.8" y="78.2" transform="rotate(-90 149.8 78.2)">PA6</text>
<text x="151.3" y="81.4" transform="rotate(-90 151.3 81.4)">18</text>
<text x="152.4" y="78.2" transform="rotate(-90 152.4 78.2)">PA7</text>
<text x="153.9" y="81.4" transform="rotate(-90 153.9 81.4)">19</text>
<text x="154.9" y="78.2" transform="rotate(-90 154.9 78.2)">PB0</text>
<text x="156.4" y="81.4" transform="rotate(-90 156.4 81.4)">20</text>
<text x="157.4" y="78.2" transform="rotate(-90 157.4 78.2)">PB1</text>
<text x="159" y="81.4" transform="rotate(-90 159 81.4)">21</text>
<text x="160" y="78.2" transform="rotate(-90 160 78.2)">PB2</text>
<text x="161.5" y="81.4" transform="rotate(-90 161.5 81.4)">22</text>
<text x="162.5" y="78.2" transform="rotate(-90 162.5 78.2)">PB10</text>
<text x="164" y="81.4" transform="rotate(-90 164 81.4)">23</text>
<text x="165.1" y="78.2" transform="rotate(-90 165.1 78.2)">PB11</text>
<text x="166.6" y="81.4" transform="rotate(-90 166.6 81.4)">24</text>
<text x="167.6" y="78.2" transform="rotate(-90 167.6 78.2)">PB12</text>
<text x="200.1" y="82.3" transform="rotate(-90 200.1 82.3)">1</text>
<text x="207.7" y="82.3" transform="rotate(-90 207.7 82.3)">2</text>
<text x="30.1" y="117.5">4</text>
<text x="32.4" y="118.8">FB</text>
<text x="47.1" y="118.8">VIN</text>
<text x="51.9" y="117.5">3</text>
<text x="183.8" y="118.8">1</text>
<text x="30.1" y="120.1">5</text>
<text x="30.1" y="122.6">6</text>
<text x="32.4" y="121.4">EN</text>
<text x="32.4" y="123.9">BOOT</text>
<text x="45.8" y="123.9">GND</text>
<text x="47.2" y="121.4">SW</text>
<text x="51.9" y="122.6">1</text>
<text x="51.9" y="120.1">2</text>
<text x="139.3" y="120.1">1</text>
<text x="139.3" y="122.6">2</text>
<text x="139.3" y="125.2">3</text>
<text x="141.7" y="121.4">ADJ(GND)</text>
<text x="141.7" y="123.9">VOUT(TAB)</text>
<text x="183.8" y="121.4">2</text>
<text x="183.8" y="123.9">3</text>
<text x="186.1" y="120.1">1</text>
<text x="186.1" y="122.6">2</text>
<text x="186.1" y="125.2">3</text>
<text x="141.7" y="126.4">VIN</text>
<text x="183.8" y="126.4">4</text>
<text x="186.1" y="127.7">4</text>
</g>
</svg>
